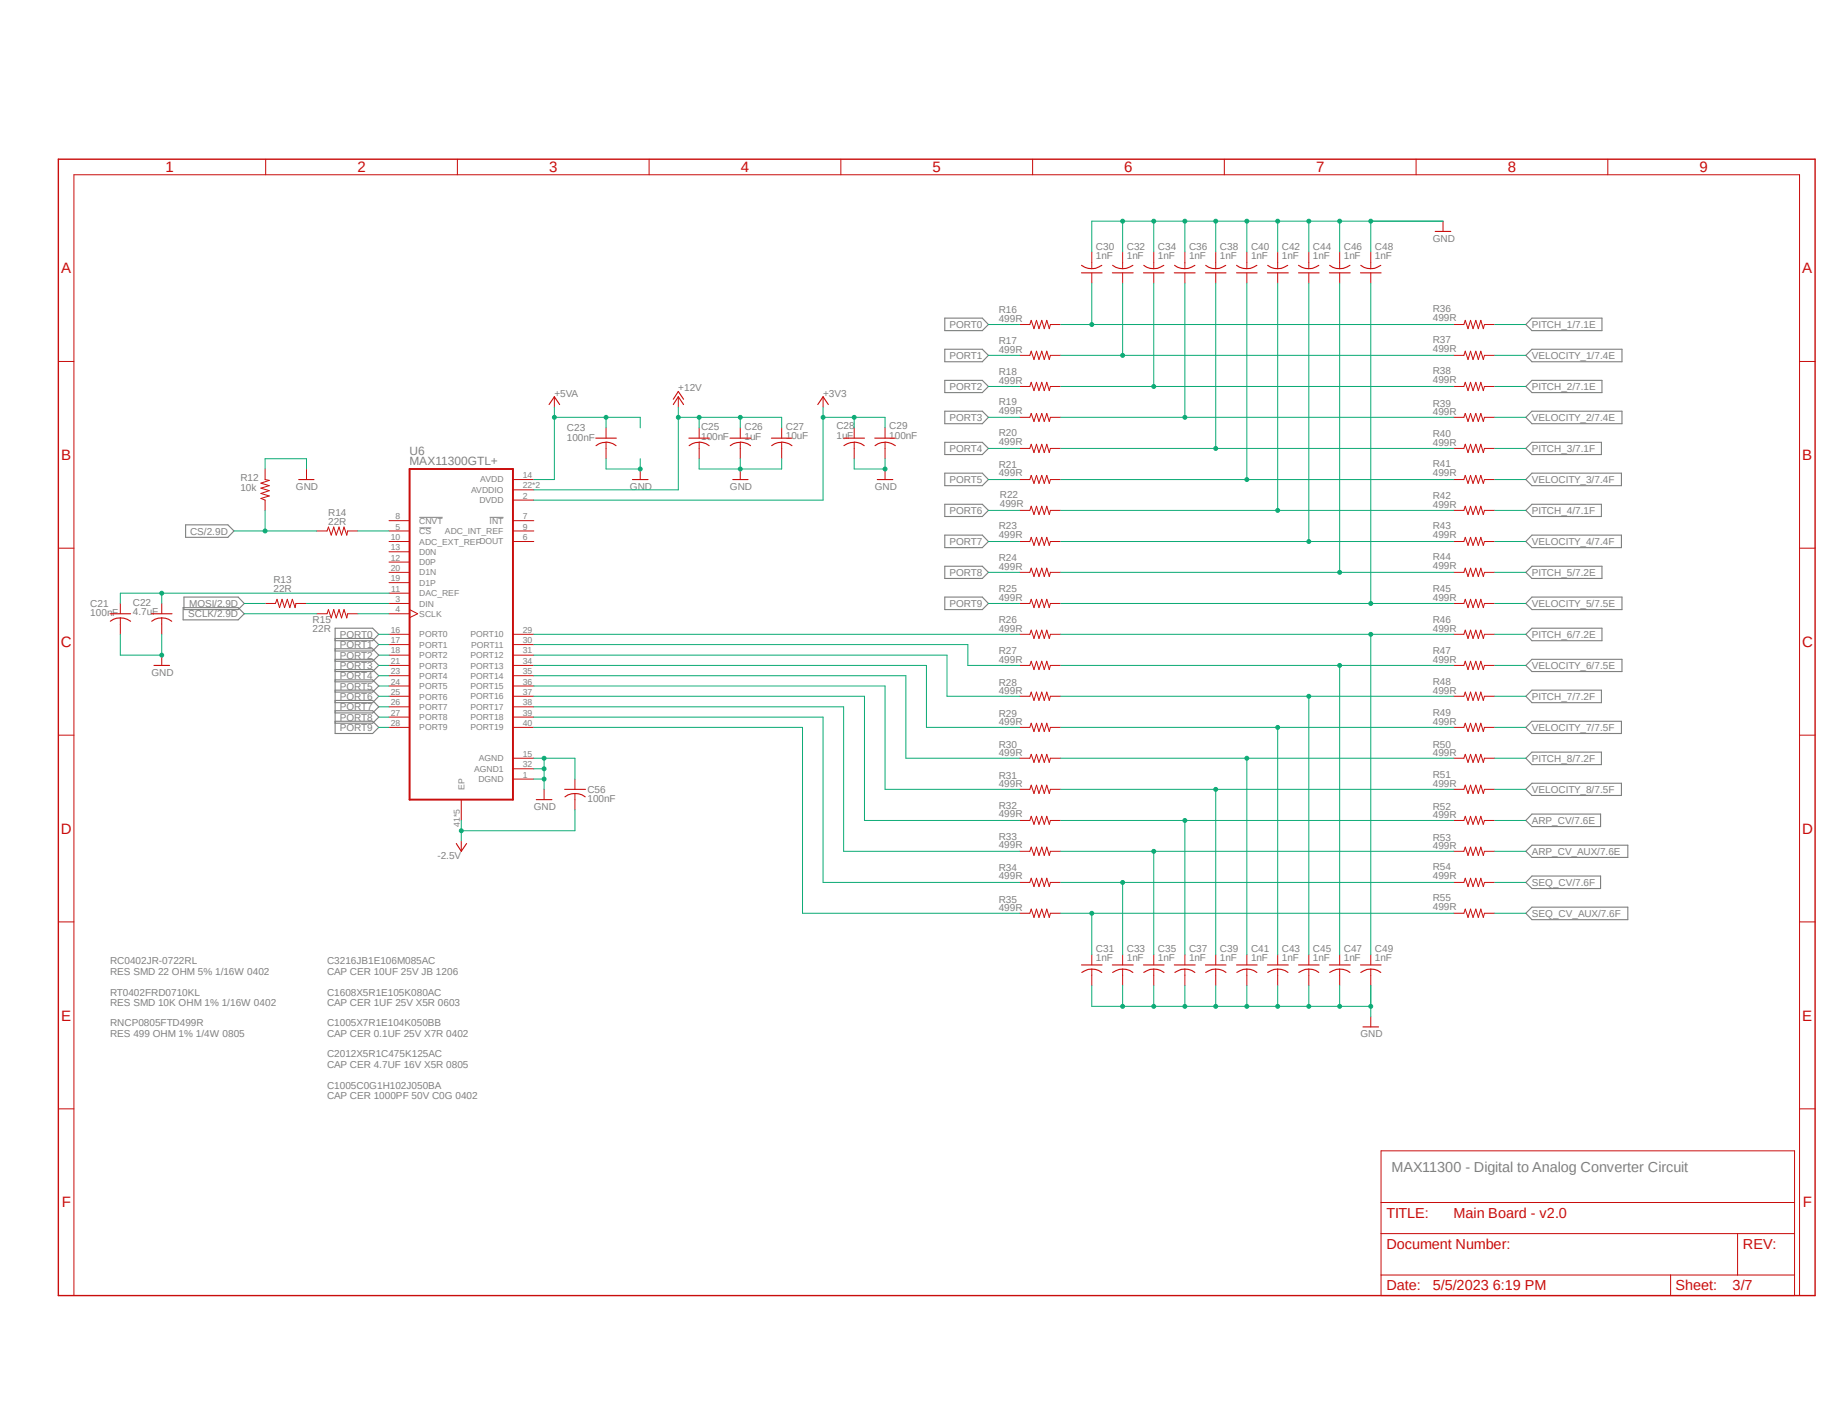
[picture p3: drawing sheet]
<svg xmlns="http://www.w3.org/2000/svg" width="279mm" height="216mm" viewBox="0 0 279 216" stroke-linecap="round" stroke-linejoin="round" font-family="sans-serif">
<path d="M8.6 24l268.2 173.8M276.8 24l-268.2 173.8" fill="none" stroke="#fff" stroke-width=".15"/>
<path d="M63.9 78.8h3.5M74.6 78.8h2.1M63.9 80.4h1.8" fill="none" stroke="#808080" stroke-width=".15"/>
<g fill="none" stroke="#808080" stroke-width=".17">
<path d="M143.9 48.5h5.7l1 .9-1 1h-5.7zM143.9 53.2h5.7l1 .9-1 1h-5.7zM143.9 58h5.7l1 .9-1 .9h-5.7zM232.5 54.1l.9-.9h13.7v1.9h-13.7zM232.5 58.9l.9-.9h10.7v1.8h-10.7zM233.4 48.5h10.7v1.9h-10.7l-.9-1zM28.3 80h6.4l.9 .9-.9 1h-6.4zM143.9 62.7h5.7l1 .9-1 1h-5.7zM143.9 67.4h5.7l1 .9-1 1h-5.7zM143.9 72.1h5.7l1 1-1 .9h-5.7zM143.9 76.8h5.7l1 1-1 .9h-5.7zM232.5 77.8l.9-1h10.6v1.9h-10.6z"/>
<path d="M232.5 68.3l.9-.9h10.6v1.9h-10.6zM232.5 63.6l.9-.9h13.7v1.9h-13.7zM233.4 72.1h13.6v1.9h-13.6l-.9-.9zM27.9 92.6h8.4l.9 .9-.9 .9h-8.4zM28 91h8.3l.9 .9-.9 1h-8.3zM51.1 97.6h5.7l.9-1-.9-.9h-5.7v16.1h5.7l.9-1-.9-.9h-5.7M51.1 97.3h5.7l.9 .9-.9 1h-5.7M51.1 98.8h5.7l.9 1-.9 1h-5.7M143.9 81.5h5.7l1 1-1 .9h-5.7zM143.9 86.3h5.7l1 .9-1 .9h-5.7zM143.9 91h5.7l1 .9-1 1h-5.7zM232.5 96.6l.9-.9h10.7v1.9h-10.7z"/>
<path d="M232.5 87.2l.9-.9h10.7v1.8h-10.7zM233.4 91h13.7v1.9h-13.7l-.9-1zM233.4 81.5h13.6v1.9h-13.6l-.9-.9zM51.1 108.3h5.7l.9 1-.9 .9h-5.7M51.1 106.7h5.7l.9 1-.9 .9h-5.7M51.1 105.2h5.7l.9 .9-.9 1h-5.7M51.1 103.6h5.7l.9 .9-.9 1h-5.7M51.1 102h5.7l.9 1-.9 .9h-5.7M51.1 100.5h5.7l.9 .9-.9 .9h-5.7M232.5 106.1l.9-.9h10.6v1.9h-10.6zM232.5 101.4l.9-.9h13.7v1.8h-13.7zM233.4 109.9h13.6v1.9h-13.6l-.9-1z"/>
<path d="M233.4 114.6h10.6v1.9h-10.6l-.9-1zM232.5 120.3l.9-1h13.6v1.9h-13.6zM232.5 139.1l.9-.9h14.6v1.9h-14.6zM232.5 129.7l.9-.9h14.6v1.8h-14.6zM233.4 124h10.4v1.9h-10.4l-.9-.9zM233.4 133.5h10.4v1.9h-10.4l-.9-.9z"/>
</g>
<path d="M8.9 24.3h267.6v173.1h-267.6z" fill="none" stroke="#c90d0c" stroke-width=".21"/>
<g fill="none" stroke="#c90d0c" stroke-width=".15">
<path d="M40.5 24.3v2.3M69.7 24.3v2.3M98.9 24.3v2.3M128.1 24.3v2.3M157.3 24.3v2.3M166.3 38.4v2.5M171 38.4v2.5M175.8 38.4v2.5M180.5 38.4v2.5M185.2 38.4v2.5M186.5 24.3v2.3M189.9 38.4v2.5"/>
<path d="M194.6 38.4v2.5M199.4 38.4v2.5M204.1 38.4v2.5M208.8 38.4v2.5M215.7 24.3v2.3M219.8 33.7v1.6M244.9 24.3v2.3M8.9 55.1h2.4M155.3 49.4h1.6l.2-.6 .4 1.3 .4-1.3 .4 1.3 .4-1.3 .4 1.3 .4-1.3 .4 1.3 .1-.7h1.6M155.3 54.1h1.6l.2-.6 .4 1.3 .4-1.3 .4 1.3 .4-1.3 .4 1.3 .4-1.3 .4 1.3 .1-.7h1.6M155.3 58.9h1.6l.2-.6 .4 1.2 .4-1.2 .4 1.2 .4-1.2 .4 1.2 .4-1.2 .4 1.2 .1-.6h1.6M166.3 41.6v1.5"/>
<path d="M171 41.6v1.5M175.8 41.6v1.5M180.5 41.6v1.5M185.2 41.6v1.5M189.9 41.6v1.5M194.6 41.6v1.5M199.4 41.6v1.5M204.1 41.6v1.5M208.8 41.6v1.5M221.4 49.4h1.6l.2-.6 .4 1.3 .4-1.3 .4 1.3 .4-1.3 .4 1.3 .4-1.3 .4 1.3 .1-.7h1.6M221.4 54.1h1.6l.2-.6 .4 1.3 .4-1.3 .4 1.3 .4-1.3 .4 1.3 .4-1.3 .4 1.3 .1-.7h1.6M221.4 58.9h1.6l.2-.6 .4 1.2 .4-1.2 .4 1.2 .4-1.2 .4 1.2 .4-1.2 .4 1.2 .1-.6h1.6"/>
<path d="M274.2 55.1h2.3M40.4 71.5v1.6l.6 .1-1.2 .4 1.2 .4-1.2 .4 1.2 .4-1.2 .4 1.2 .4-1.2 .3 .6 .3v1.6M46.7 71.5v1.6M59.3 79.3h3.1M78.1 73.1h3.2M78.1 79.3h3.2M78.1 74.6h3.2M78.1 76.2h3.2M84.5 60.5v1.5M92.3 65.2v1.6M92.3 67.4v2.5M97.5 71.5v1.6"/>
<path d="M103.3 60.5v1.5M106.5 65.2v1.6M106.5 67.4v2.5M112.8 65.2v1.6M112.8 67.4v2.5M112.8 71.5v1.6M119.1 65.2v1.6M119.1 67.4v2.5M125.4 60.5v1.5M130.1 65.2v1.6M130.1 67.4v2.5M134.8 65.2v1.6"/>
<path d="M134.8 67.4v2.5M134.8 71.5v1.6M155.3 63.6h1.6l.2-.6 .4 1.2 .4-1.2 .4 1.2 .4-1.2 .4 1.2 .4-1.2 .4 1.2 .1-.6h1.6M155.3 68.3h1.6l.2-.6 .4 1.3 .4-1.3 .4 1.3 .4-1.3 .4 1.3 .4-1.3 .4 1.3 .1-.7h1.6M155.3 73.1h1.6l.2-.7 .4 1.3 .4-1.3 .4 1.3 .4-1.3 .4 1.3 .4-1.3 .4 1.3 .1-.6h1.6M155.3 77.8h1.6l.2-.7 .4 1.3 .4-1.3 .4 1.3 .4-1.3 .4 1.3 .4-1.3 .4 1.3 .1-.6h1.6M221.4 63.6h1.6l.2-.6 .4 1.2 .4-1.2 .4 1.2 .4-1.2 .4 1.2 .4-1.2 .4 1.2 .1-.6h1.6M221.4 68.3h1.6l.2-.6 .4 1.3 .4-1.3 .4 1.3 .4-1.3 .4 1.3 .4-1.3 .4 1.3 .1-.7h1.6M221.4 73.1h1.6l.2-.7 .4 1.3 .4-1.3 .4 1.3 .4-1.3 .4 1.3 .4-1.3 .4 1.3 .1-.6h1.6M221.4 77.8h1.6l.2-.7 .4 1.3 .4-1.3 .4 1.3 .4-1.3 .4 1.3 .4-1.3 .4 1.3 .1-.6h1.6M8.9 83.5h2.4M18.3 91.9v1.6"/>
<path d="M18.3 94.1v2.5M24.6 91.9v1.6M24.6 94.1v2.5M24.6 99.8v1.6M40.4 91.9h1.6l.2-.6 .4 1.3 .4-1.3 .3 1.3 .5-1.3 .4 1.3 .3-1.3 .5 1.3 .1-.7h1.6M48.3 80.9h1.5l.2-.6 .5 1.2 .3-1.2 .4 1.2 .4-1.2 .4 1.2 .4-1.2 .4 1.2 .2-.6h1.5M48.3 93.5h1.5l.2-.6 .5 1.2 .3-1.2 .4 1.2 .4-1.2 .4 1.2 .4-1.2 .4 1.2 .2-.6h1.5M59.3 82.5h3.1M59.3 87.2h3.1M59.3 91.9h3.1M59.3 96.6h3.1M59.3 80.9h3.1"/>
<path d="M59.3 84.1h3.1M59.3 85.6h3.1M59.3 88.8h3.1M59.3 90.4h3.1M59.3 93.5h3.1M59.3 98.2h3.1M59.3 99.8h3.1M62.4 92.9l1.2 .6-1.2 .6M78.1 82.5h3.2M78.1 96.6h3.2M78.1 80.9h3.2M78.1 98.2h3.2"/>
<path d="M78.1 99.8h3.2M155.3 82.5h1.6l.2-.6 .4 1.2 .4-1.2 .4 1.2 .4-1.2 .4 1.2 .4-1.2 .4 1.2 .1-.6h1.6M155.3 87.2h1.6l.2-.6 .4 1.2 .4-1.2 .4 1.2 .4-1.2 .4 1.2 .4-1.2 .4 1.2 .1-.6h1.6M155.3 91.9h1.6l.2-.6 .4 1.3 .4-1.3 .4 1.3 .4-1.3 .4 1.3 .4-1.3 .4 1.3 .1-.7h1.6M155.3 96.6h1.6l.2-.6 .4 1.3 .4-1.3 .4 1.3 .4-1.3 .4 1.3 .4-1.3 .4 1.3 .1-.7h1.6M221.4 82.5h1.6l.2-.6 .4 1.2 .4-1.2 .4 1.2 .4-1.2 .4 1.2 .4-1.2 .4 1.2 .1-.6h1.6M221.4 87.2h1.6l.2-.6 .4 1.2 .4-1.2 .4 1.2 .4-1.2 .4 1.2 .4-1.2 .4 1.2 .1-.6h1.6M221.4 91.9h1.6l.2-.6 .4 1.3 .4-1.3 .4 1.3 .4-1.3 .4 1.3 .4-1.3 .4 1.3 .1-.7h1.6M221.4 96.6h1.6l.2-.6 .4 1.3 .4-1.3 .4 1.3 .4-1.3 .4 1.3 .4-1.3 .4 1.3 .1-.7h1.6M274.2 83.5h2.3M8.9 112h2.4M59.3 101.4h3.1"/>
<path d="M59.3 106.1h3.1M59.3 110.8h3.1M59.3 103h3.1M59.3 104.5h3.1M59.3 107.7h3.1M59.3 109.3h3.1M78.1 101.4h3.2M78.1 106.1h3.2M78.1 110.8h3.2M78.1 115.5h3.2M78.1 103h3.2M78.1 104.5h3.2"/>
<path d="M78.1 107.7h3.2M78.1 109.3h3.2M78.1 117.1h3.2M78.1 118.7h3.2M87.6 118.7v1.6M155.3 101.4h1.6l.2-.6 .4 1.2 .4-1.2 .4 1.2 .4-1.2 .4 1.2 .4-1.2 .4 1.2 .1-.6h1.6M155.3 106.1h1.6l.2-.6 .4 1.2 .4-1.2 .4 1.2 .4-1.2 .4 1.2 .4-1.2 .4 1.2 .1-.6h1.6M155.3 110.8h1.6l.2-.6 .4 1.3 .4-1.3 .4 1.3 .4-1.3 .4 1.3 .4-1.3 .4 1.3 .1-.7h1.6M155.3 115.5h1.6l.2-.6 .4 1.3 .4-1.3 .4 1.3 .4-1.3 .4 1.3 .4-1.3 .4 1.3 .1-.7h1.6M221.4 101.4h1.6l.2-.6 .4 1.2 .4-1.2 .4 1.2 .4-1.2 .4 1.2 .4-1.2 .4 1.2 .1-.6h1.6M221.4 106.1h1.6l.2-.6 .4 1.2 .4-1.2 .4 1.2 .4-1.2 .4 1.2 .4-1.2 .4 1.2 .1-.6h1.6M221.4 110.8h1.6l.2-.6 .4 1.3 .4-1.3 .4 1.3 .4-1.3 .4 1.3 .4-1.3 .4 1.3 .1-.7h1.6"/>
<path d="M221.4 115.5h1.6l.2-.6 .4 1.3 .4-1.3 .4 1.3 .4-1.3 .4 1.3 .4-1.3 .4 1.3 .1-.7h1.6M274.2 112h2.3M70.3 121.8v3.2M70.3 128.1v1.6M82.9 120.3v1.5M87.6 120.9v2.5M155.3 120.3h1.6l.2-.7 .4 1.3 .4-1.3 .4 1.3 .4-1.3 .4 1.3 .4-1.3 .4 1.3 .1-.6h1.6M155.3 125h1.6l.2-.6 .4 1.2 .4-1.2 .4 1.2 .4-1.2 .4 1.2 .4-1.2 .4 1.2 .1-.6h1.6M155.3 129.7h1.6l.2-.6 .4 1.2 .4-1.2 .4 1.2 .4-1.2 .4 1.2 .4-1.2 .4 1.2 .1-.6h1.6M155.3 134.5h1.6l.2-.7 .4 1.3 .4-1.3 .4 1.3 .4-1.3 .4 1.3 .4-1.3 .4 1.3 .1-.6h1.6M155.3 139.1h1.6l.2-.6 .4 1.3 .4-1.3 .4 1.3 .4-1.3 .4 1.3 .4-1.3 .4 1.3 .1-.7h1.6M221.4 120.3h1.6l.2-.7 .4 1.3 .4-1.3 .4 1.3 .4-1.3 .4 1.3 .4-1.3 .4 1.3 .1-.6h1.6"/>
<path d="M221.4 125h1.6l.2-.6 .4 1.2 .4-1.2 .4 1.2 .4-1.2 .4 1.2 .4-1.2 .4 1.2 .1-.6h1.6M221.4 129.7h1.6l.2-.6 .4 1.2 .4-1.2 .4 1.2 .4-1.2 .4 1.2 .4-1.2 .4 1.2 .1-.6h1.6M221.4 134.5h1.6l.2-.7 .4 1.3 .4-1.3 .4 1.3 .4-1.3 .4 1.3 .4-1.3 .4 1.3 .1-.6h1.6M221.4 139.1h1.6l.2-.6 .4 1.3 .4-1.3 .4 1.3 .4-1.3 .4 1.3 .4-1.3 .4 1.3 .1-.7h1.6M8.9 140.5h2.4M166.3 145.5v1.5M166.3 147.7v2.5M171 145.5v1.5M171 147.7v2.5M175.8 145.5v1.5M175.8 147.7v2.5M180.5 145.5v1.5"/>
<path d="M180.5 147.7v2.5M185.2 145.5v1.5M185.2 147.7v2.5M189.9 145.5v1.5M189.9 147.7v2.5M194.6 145.5v1.5M194.6 147.7v2.5M199.4 145.5v1.5M199.4 147.7v2.5M204.1 145.5v1.5M204.1 147.7v2.5M208.8 145.5v1.5"/>
<path d="M208.8 147.7v2.5M208.8 154.9v1.6M274.2 140.5h2.3M8.9 169h2.4M210.4 175.3h63v22.1h-63zM274.2 169h2.3M11.3 197.4v-170.8h262.9v170.8M210.4 188h63M210.4 194.3h63M210.4 183.2h63M254.5 194.3v3.1M264.7 188v6.3"/>
</g>
<g fill="none" stroke="#c90d0c" stroke-width=".17">
<path d="M218.7 35.3h2.3M164.8 40.4a2.6 2.6 0 0 0 3.1 0M164.8 41.6h3.1M169.5 41.6h3.1M169.5 40.4a2.6 2.6 0 0 0 3.1 0M174.2 41.6h3.1M174.2 40.4a2.54 2.54 0 0 0 3.1 0M178.9 41.6h3.2M178.9 40.4a2.6 2.6 0 0 0 3.1 0M183.6 41.6h3.2M183.7 40.4a2.54 2.54 0 0 0 3 0M188.4 40.4a2.6 2.6 0 0 0 3.1 0"/>
<path d="M188.4 41.6h3.1M193.1 41.6h3.2M193.1 40.4a2.54 2.54 0 0 0 3.1 0M197.8 40.4a2.6 2.6 0 0 0 3.1 0M197.8 41.6h3.2M202.5 41.6h3.2M202.6 40.4a2.6 2.6 0 0 0 3.1 0M207.3 41.6h3.1M207.3 40.4a2.54 2.54 0 0 0 3.1 0M45.5 73.1h2.3M83.7 61.6l.8-1.1 .8 1.1M90.8 66.8h3.1"/>
<path d="M92.3 67.4l1.1 .2 .5 .3M92.3 67.4l-1 .2-.5 .3M96.4 73.1h2.3M102.6 61.6l.7-1.1 .8 1.1M102.6 60.8l.7-1.2 .8 1.2M104.9 66.8h3.2M106.5 67.4l1.1 .2 .4 .3M106.5 67.4l-1 .2-.5 .3M111.2 66.8h3.2M111.6 73.1h2.4M112.8 67.4l1.1 .2 .4 .3M112.8 67.4l-1.1 .2-.4 .3"/>
<path d="M117.5 66.8h3.1M119.1 67.4l1.1 .2 .4 .3M119.1 67.4l-1.1 .2-.4 .3M124.6 61.6l.8-1.1 .8 1.1M128.5 66.8h3.2M130.1 67.4l1.1 .2 .5 .3M130.1 67.4h-.5l-1 .5M133.3 66.8h3.1M133.6 73.1h2.4M134.8 67.4l1.1 .2 .5 .3M134.8 67.4h-.5l-1 .5M16.8 93.5h3.1"/>
<path d="M16.8 94.7a2.6 2.6 0 0 1 3.1 0M23.1 93.5h3.1M23.1 94.7a2.54 2.54 0 0 1 3.1 0M23.5 101.4h2.3M69.5 128.5l.8 1.2 .8-1.2M81.7 121.8h2.4M86 120.3h3.2M86.1 121.4a2.6 2.6 0 0 1 3.1 0M164.8 147h3.1M164.8 148.2a2.54 2.54 0 0 1 3.1 0M169.5 147h3.1M169.5 148.2a2.6 2.6 0 0 1 3.1 0"/>
<path d="M174.2 147h3.1M174.2 148.2a2.6 2.6 0 0 1 3.1 0M178.9 147h3.2M179 148.2a2.54 2.54 0 0 1 3 0M183.6 147h3.2M183.7 148.2a2.6 2.6 0 0 1 3.1 0M188.4 147h3.1M188.4 148.2a2.54 2.54 0 0 1 3.1 0M193.1 147h3.2M193.1 148.2a2.6 2.6 0 0 1 3.1 0M197.8 147h3.2M197.9 148.2a2.54 2.54 0 0 1 3 0"/>
<path d="M202.5 147h3.2M202.6 148.2a2.6 2.6 0 0 1 3.1 0M207.3 147h3.1M207.3 148.2a2.54 2.54 0 0 1 3.1 0M207.6 156.5h2.4"/>
</g>
<path d="M62.4 71.5h15.7v50.3h-15.7z" fill="none" stroke="#c90d0c" stroke-width=".3"/>
<path d="M125.4 62v14.2h-44.1M125.4 63.6h4.7" fill="none" stroke="#0dab76" stroke-width=".15"/>
<circle cx="125.4" cy="63.6" r=".3" fill="#0dab76"/>
<g fill="none" stroke="#0dab76" stroke-width=".15">
<path d="M134.8 63.6h-4.7v1.6"/>
<circle cx="125.4" cy="63.6" r=".3"/>
</g>
<circle cx="130.1" cy="63.6" r=".3" fill="#0dab76"/>
<g fill="none" stroke="#0dab76" stroke-width=".15">
<path d="M103.3 62v12.6h-22M103.3 63.6h3.2M134.8 63.6v1.6"/>
<circle cx="130.1" cy="63.6" r=".3"/>
</g>
<circle cx="103.3" cy="63.6" r=".3" fill="#0dab76"/>
<g fill="none" stroke="#0dab76" stroke-width=".15">
<path d="M106.5 63.6h12.6v1.6M112.8 63.6v1.6"/>
<circle cx="103.3" cy="63.6" r=".3"/>
</g>
<circle cx="112.8" cy="63.6" r=".3" fill="#0dab76"/>
<g fill="none" stroke="#0dab76" stroke-width=".15">
<path d="M106.5 63.6v1.6"/>
<circle cx="112.8" cy="63.6" r=".3"/>
</g>
<circle cx="106.5" cy="63.6" r=".3" fill="#0dab76"/>
<g fill="none" stroke="#0dab76" stroke-width=".15">
<path d="M150.6 49.4h4.7M150.6 54.1h4.7M150.6 58.9h4.7M175.8 43.1v15.8h-14.2M150.6 77.8h4.7M150.6 73.1h4.7M150.6 68.3h4.7M150.6 63.6h4.7M57.7 96.6h1.6M57.7 98.2h1.6M57.7 99.8h1.6M81.3 96.6h74"/>
<path d="M81.3 98.2h66.1v3.2h7.9M81.3 99.8h63v6.3h11M150.6 91.9h4.7M150.6 87.2h4.7M150.6 82.5h4.7M57.7 110.8h1.6M57.7 109.3h1.6M57.7 107.7h1.6M57.7 106.1h1.6M57.7 104.5h1.6M57.7 103h1.6M57.7 101.4h1.6"/>
<path d="M81.3 110.8h41v28.3h33M81.3 101.4h59.8v9.4h14.2M81.3 109.3h44.1v25.2h29.9M81.3 107.7h47.2v22h26.8M81.3 106.1h50.4v18.9h23.6M81.3 104.5h53.5v15.8h20.5M81.3 103h56.7v12.5h17.3"/>
<circle cx="106.5" cy="63.6" r=".3"/>
</g>
<circle cx="175.8" cy="58.9" r=".3" fill="#0dab76"/>
<g fill="none" stroke="#0dab76" stroke-width=".15">
<path d="M166.3 43.1v6.3h-4.7M175.8 58.9h45.6"/>
<circle cx="175.8" cy="58.9" r=".3"/>
</g>
<circle cx="166.3" cy="49.4" r=".3" fill="#0dab76"/>
<g fill="none" stroke="#0dab76" stroke-width=".15">
<path d="M166.3 49.4h55.1M171 43.1v11h-9.4"/>
<circle cx="166.3" cy="49.4" r=".3"/>
</g>
<circle cx="171" cy="54.1" r=".3" fill="#0dab76"/>
<g fill="none" stroke="#0dab76" stroke-width=".15">
<path d="M171 54.1h50.4M180.5 43.1v20.5h-18.9"/>
<circle cx="171" cy="54.1" r=".3"/>
</g>
<circle cx="180.5" cy="63.6" r=".3" fill="#0dab76"/>
<g fill="none" stroke="#0dab76" stroke-width=".15">
<path d="M185.2 43.1v25.2h-23.6M180.5 63.6h40.9"/>
<circle cx="180.5" cy="63.6" r=".3"/>
</g>
<circle cx="185.2" cy="68.3" r=".3" fill="#0dab76"/>
<g fill="none" stroke="#0dab76" stroke-width=".15">
<path d="M189.9 43.1v30h-28.3M185.2 68.3h36.2"/>
<circle cx="185.2" cy="68.3" r=".3"/>
</g>
<circle cx="189.9" cy="73.1" r=".3" fill="#0dab76"/>
<g fill="none" stroke="#0dab76" stroke-width=".15">
<path d="M194.6 43.1v34.7h-33M189.9 73.1h31.5"/>
<circle cx="189.9" cy="73.1" r=".3"/>
</g>
<circle cx="194.6" cy="77.8" r=".3" fill="#0dab76"/>
<g fill="none" stroke="#0dab76" stroke-width=".15">
<path d="M199.4 43.1v39.4h-37.8M194.6 77.8h26.8"/>
<circle cx="194.6" cy="77.8" r=".3"/>
</g>
<circle cx="199.4" cy="82.5" r=".3" fill="#0dab76"/>
<g fill="none" stroke="#0dab76" stroke-width=".15">
<path d="M204.1 43.1v44.1h-42.5M199.4 82.5h22"/>
<circle cx="199.4" cy="82.5" r=".3"/>
</g>
<circle cx="204.1" cy="87.2" r=".3" fill="#0dab76"/>
<g fill="none" stroke="#0dab76" stroke-width=".15">
<path d="M208.8 43.1v48.8M161.6 91.9h59.8M204.1 87.2h17.3"/>
<circle cx="204.1" cy="87.2" r=".3"/>
</g>
<circle cx="208.8" cy="91.9" r=".3" fill="#0dab76"/>
<g fill="none" stroke="#0dab76" stroke-width=".15">
<path d="M161.6 96.6h47.2v48.9"/>
<circle cx="208.8" cy="91.9" r=".3"/>
</g>
<circle cx="208.8" cy="96.6" r=".3" fill="#0dab76"/>
<g fill="none" stroke="#0dab76" stroke-width=".15">
<path d="M208.8 96.6h12.6M161.6 101.4h42.5v44.1"/>
<circle cx="208.8" cy="96.6" r=".3"/>
</g>
<circle cx="204.1" cy="101.4" r=".3" fill="#0dab76"/>
<g fill="none" stroke="#0dab76" stroke-width=".15">
<path d="M161.6 106.1h37.8v39.4M204.1 101.4h17.3"/>
<circle cx="204.1" cy="101.4" r=".3"/>
</g>
<circle cx="199.4" cy="106.1" r=".3" fill="#0dab76"/>
<g fill="none" stroke="#0dab76" stroke-width=".15">
<path d="M161.6 110.8h33v34.7M199.4 106.1h22"/>
<circle cx="199.4" cy="106.1" r=".3"/>
</g>
<circle cx="194.6" cy="110.8" r=".3" fill="#0dab76"/>
<g fill="none" stroke="#0dab76" stroke-width=".15">
<path d="M161.6 115.5h28.3v30M194.6 110.8h26.8"/>
<circle cx="194.6" cy="110.8" r=".3"/>
</g>
<circle cx="189.9" cy="115.5" r=".3" fill="#0dab76"/>
<g fill="none" stroke="#0dab76" stroke-width=".15">
<path d="M189.9 115.5h31.5M161.6 120.3h23.6v25.2"/>
<circle cx="189.9" cy="115.5" r=".3"/>
</g>
<circle cx="185.2" cy="120.3" r=".3" fill="#0dab76"/>
<g fill="none" stroke="#0dab76" stroke-width=".15">
<path d="M161.6 125h18.9v20.5M185.2 120.3h36.2"/>
<circle cx="185.2" cy="120.3" r=".3"/>
</g>
<circle cx="180.5" cy="125" r=".3" fill="#0dab76"/>
<g fill="none" stroke="#0dab76" stroke-width=".15">
<path d="M161.6 129.7h14.2v15.8M180.5 125h40.9"/>
<circle cx="180.5" cy="125" r=".3"/>
</g>
<circle cx="175.8" cy="129.7" r=".3" fill="#0dab76"/>
<g fill="none" stroke="#0dab76" stroke-width=".15">
<path d="M161.6 139.1h4.7v6.4M175.8 129.7h45.6"/>
<circle cx="175.8" cy="129.7" r=".3"/>
</g>
<circle cx="166.3" cy="139.1" r=".3" fill="#0dab76"/>
<g fill="none" stroke="#0dab76" stroke-width=".15">
<path d="M24.6 90.4v1.5M46.7 91.9h12.6M54.5 80.9h4.8M54.5 93.5h4.8M59.3 90.4h-41v1.5M166.3 139.1h55.1"/>
<circle cx="166.3" cy="139.1" r=".3"/>
</g>
<circle cx="24.6" cy="90.4" r=".3" fill="#0dab76"/>
<g fill="none" stroke="#0dab76" stroke-width=".15">
<path d="M40.4 77.8v3.1M35.6 80.9h12.7M37.2 91.9h3.2M37.2 93.5h11.1"/>
<circle cx="24.6" cy="90.4" r=".3"/>
</g>
<circle cx="40.4" cy="80.9" r=".3" fill="#0dab76"/>
<g fill="none" stroke="#0dab76" stroke-width=".15">
<path d="M81.3 115.5h1.6v4.8M81.3 118.7h1.6M81.3 117.1h1.6"/>
<circle cx="40.4" cy="80.9" r=".3"/>
</g>
<circle cx="82.9" cy="117.1" r=".3" fill="#0dab76"/>
<circle cx="82.9" cy="117.1" r=".3" fill="none" stroke="#0dab76" stroke-width=".15"/>
<circle cx="82.9" cy="118.7" r=".3" fill="#0dab76"/>
<g fill="none" stroke="#0dab76" stroke-width=".15">
<path d="M82.9 115.5h4.7v3.2"/>
<circle cx="82.9" cy="118.7" r=".3"/>
</g>
<circle cx="82.9" cy="115.5" r=".3" fill="#0dab76"/>
<g fill="none" stroke="#0dab76" stroke-width=".15">
<path d="M130.1 69.9v1.6h4.7v-1.6"/>
<circle cx="82.9" cy="115.5" r=".3"/>
</g>
<circle cx="134.8" cy="71.5" r=".3" fill="#0dab76"/>
<g fill="none" stroke="#0dab76" stroke-width=".15">
<path d="M40.4 71.5v-1.6h6.3v1.6M18.3 96.6v3.2h6.3v-3.2"/>
<circle cx="134.8" cy="71.5" r=".3"/>
</g>
<circle cx="24.6" cy="99.8" r=".3" fill="#0dab76"/>
<g fill="none" stroke="#0dab76" stroke-width=".15">
<path d="M92.3 69.9v1.6h5.2v-1.6"/>
<circle cx="24.6" cy="99.8" r=".3"/>
</g>
<circle cx="97.5" cy="71.5" r=".3" fill="#0dab76"/>
<g fill="none" stroke="#0dab76" stroke-width=".15">
<path d="M106.5 69.9v1.6h12.6M112.8 69.9v1.6"/>
<circle cx="97.5" cy="71.5" r=".3"/>
</g>
<circle cx="112.8" cy="71.5" r=".3" fill="#0dab76"/>
<g fill="none" stroke="#0dab76" stroke-width=".15">
<path d="M119.1 69.9v1.6M166.3 150.2v3.1h42.5M175.8 150.2v3.1M189.9 150.2v3.1M204.1 150.2v3.1M208.8 150.2v4.7"/>
<circle cx="112.8" cy="71.5" r=".3"/>
</g>
<circle cx="204.1" cy="153.3" r=".3" fill="#0dab76"/>
<g fill="none" stroke="#0dab76" stroke-width=".15">
<path d="M171 150.2v3.1"/>
<circle cx="204.1" cy="153.3" r=".3"/>
</g>
<circle cx="171" cy="153.3" r=".3" fill="#0dab76"/>
<circle cx="171" cy="153.3" r=".3" fill="none" stroke="#0dab76" stroke-width=".15"/>
<circle cx="175.8" cy="153.3" r=".3" fill="#0dab76"/>
<g fill="none" stroke="#0dab76" stroke-width=".15">
<path d="M180.5 150.2v3.1"/>
<circle cx="175.8" cy="153.3" r=".3"/>
</g>
<circle cx="180.5" cy="153.3" r=".3" fill="#0dab76"/>
<g fill="none" stroke="#0dab76" stroke-width=".15">
<path d="M185.2 150.2v3.1"/>
<circle cx="180.5" cy="153.3" r=".3"/>
</g>
<circle cx="185.2" cy="153.3" r=".3" fill="#0dab76"/>
<circle cx="185.2" cy="153.3" r=".3" fill="none" stroke="#0dab76" stroke-width=".15"/>
<circle cx="189.9" cy="153.3" r=".3" fill="#0dab76"/>
<g fill="none" stroke="#0dab76" stroke-width=".15">
<path d="M194.6 150.2v3.1"/>
<circle cx="189.9" cy="153.3" r=".3"/>
</g>
<circle cx="194.6" cy="153.3" r=".3" fill="#0dab76"/>
<g fill="none" stroke="#0dab76" stroke-width=".15">
<path d="M199.4 150.2v3.1"/>
<circle cx="194.6" cy="153.3" r=".3"/>
</g>
<circle cx="199.4" cy="153.3" r=".3" fill="#0dab76"/>
<circle cx="199.4" cy="153.3" r=".3" fill="none" stroke="#0dab76" stroke-width=".15"/>
<circle cx="208.8" cy="153.3" r=".3" fill="#0dab76"/>
<g fill="none" stroke="#0dab76" stroke-width=".15">
<path d="M171 33.7v4.7M175.8 33.7v4.7M189.9 33.7v4.7M204.1 33.7v4.7M208.8 33.7v4.7M219.8 33.7h-53.5v4.7"/>
<circle cx="208.8" cy="153.3" r=".3"/>
</g>
<circle cx="171" cy="33.7" r=".3" fill="#0dab76"/>
<circle cx="171" cy="33.7" r=".3" fill="none" stroke="#0dab76" stroke-width=".15"/>
<circle cx="175.8" cy="33.7" r=".3" fill="#0dab76"/>
<g fill="none" stroke="#0dab76" stroke-width=".15">
<path d="M180.5 33.7v4.7"/>
<circle cx="175.8" cy="33.7" r=".3"/>
</g>
<circle cx="180.5" cy="33.7" r=".3" fill="#0dab76"/>
<g fill="none" stroke="#0dab76" stroke-width=".15">
<path d="M185.2 33.7v4.7"/>
<circle cx="180.5" cy="33.7" r=".3"/>
</g>
<circle cx="185.2" cy="33.7" r=".3" fill="#0dab76"/>
<circle cx="185.2" cy="33.7" r=".3" fill="none" stroke="#0dab76" stroke-width=".15"/>
<circle cx="189.9" cy="33.7" r=".3" fill="#0dab76"/>
<g fill="none" stroke="#0dab76" stroke-width=".15">
<path d="M199.4 33.7v4.7"/>
<circle cx="189.9" cy="33.7" r=".3"/>
</g>
<circle cx="199.4" cy="33.7" r=".3" fill="#0dab76"/>
<g fill="none" stroke="#0dab76" stroke-width=".15">
<path d="M194.6 33.7v4.7"/>
<circle cx="199.4" cy="33.7" r=".3"/>
</g>
<circle cx="194.6" cy="33.7" r=".3" fill="#0dab76"/>
<circle cx="194.6" cy="33.7" r=".3" fill="none" stroke="#0dab76" stroke-width=".15"/>
<circle cx="204.1" cy="33.7" r=".3" fill="#0dab76"/>
<circle cx="204.1" cy="33.7" r=".3" fill="none" stroke="#0dab76" stroke-width=".15"/>
<circle cx="208.8" cy="33.7" r=".3" fill="#0dab76"/>
<g fill="none" stroke="#0dab76" stroke-width=".15">
<path d="M161.6 134.5h59.8M171 134.5v11"/>
<circle cx="208.8" cy="33.7" r=".3"/>
</g>
<circle cx="171" cy="134.5" r=".3" fill="#0dab76"/>
<g fill="none" stroke="#0dab76" stroke-width=".15">
<path d="M84.5 62v11.1h-3.2M84.5 63.6h7.8"/>
<circle cx="171" cy="134.5" r=".3"/>
</g>
<circle cx="84.5" cy="63.6" r=".3" fill="#0dab76"/>
<g fill="none" stroke="#0dab76" stroke-width=".15">
<path d="M92.3 65.2v-1.6h5.2v1.6"/>
<circle cx="84.5" cy="63.6" r=".3"/>
</g>
<circle cx="92.3" cy="63.6" r=".3" fill="#0dab76"/>
<g fill="none" stroke="#0dab76" stroke-width=".15">
<path d="M227.7 49.4h4.8M70.3 125v3.1M87.6 123.4v3.2h-17.3M227.7 120.3h4.8M227.7 125h4.8M227.7 134.5h4.8M227.7 139.1h4.8M227.7 129.7h4.8"/>
<circle cx="92.3" cy="63.6" r=".3"/>
</g>
<circle cx="70.3" cy="126.6" r=".3" fill="#0dab76"/>
<g fill="none" stroke="#0dab76" stroke-width=".15">
<path d="M227.7 54.1h4.8M227.7 58.9h4.8M227.7 63.6h4.8M227.7 68.3h4.8M227.7 73.1h4.8M227.7 77.8h4.8M227.7 82.5h4.8M227.7 87.2h4.8M227.7 91.9h4.8M227.7 96.6h4.8M227.7 101.4h4.8M227.7 106.1h4.8"/>
<path d="M227.7 110.8h4.8M227.7 115.5h4.8"/>
<circle cx="70.3" cy="126.6" r=".3"/>
</g>
<g font-size="2.3" fill="#c90d0c">
<text x="25.2" y="26.2">1</text>
<text x="54.4" y="26.2">2</text>
<text x="83.7" y="26.2">3</text>
<text x="112.9" y="26.2">4</text>
<text x="142.1" y="26.2">5</text>
<text x="171.3" y="26.2">6</text>
<text x="200.5" y="26.2">7</text>
<text x="229.7" y="26.2">8</text>
<text x="258.9" y="26.2">9</text>
<text x="9.3" y="41.7">A</text>
<text x="274.6" y="41.7">A</text>
<text x="9.3" y="70.1">B</text>
<text x="274.6" y="70.1">B</text>
<text x="9.3" y="98.6">C</text>
<text x="274.5" y="98.6">C</text>
<text x="9.3" y="127">D</text>
<text x="274.5" y="127">D</text>
<text x="9.3" y="155.5">E</text>
<text x="274.6" y="155.5">E</text>
<text x="9.4" y="184">F</text>
<text x="274.7" y="184">F</text>
</g>
<text font-size="2.2" fill="#808080" x="212" y="178.5">MAX11300 - Digital to Analog Converter Circuit</text>
<g font-size="2.2" fill="#c90d0c">
<text x="211.2" y="185.6">TITLE:</text>
<text x="221.4" y="185.6">Main Board - v2.0</text>
<text x="211.2" y="190.3">Document Number:</text>
<text x="265.5" y="190.3">REV:</text>
<text x="211.2" y="196.6">Date:</text>
<text x="218.3" y="196.6">5/5/2023 6:19 PM</text>
<text x="255.3" y="196.6">Sheet:</text>
<text x="264" y="196.6">3/7</text>
</g>
<g font-size="1.8" fill="#808080">
<text x="62.4" y="70.8">MAX11300GTL+</text>
<text x="62.4" y="69.3">U6</text>
</g>
<g font-size="1.5" fill="#808080">
<text x="167" y="39.5">1nF</text>
<text x="167" y="38">C30</text>
<text x="171.7" y="39.5">1nF</text>
<text x="171.7" y="38">C32</text>
<text x="176.4" y="39.5">1nF</text>
<text x="176.4" y="38">C34</text>
<text x="181.1" y="39.5">1nF</text>
<text x="181.1" y="38">C36</text>
<text x="185.8" y="39.5">1nF</text>
<text x="185.8" y="38">C38</text>
<text x="190.6" y="39.5">1nF</text>
<text x="190.6" y="38">C40</text>
<text x="195.3" y="39.5">1nF</text>
<text x="195.3" y="38">C42</text>
<text x="200" y="39.5">1nF</text>
<text x="200" y="38">C44</text>
<text x="204.7" y="39.5">1nF</text>
<text x="204.7" y="38">C46</text>
<text x="209.5" y="38">C48</text>
<text x="209.5" y="39.5">1nF</text>
<text x="218.3" y="36.8">GND</text>
<text x="152.1" y="47.7">R16</text>
<text x="218.3" y="47.6">R36</text>
<text x="144.7" y="50">PORT0</text>
<text x="152.1" y="49.1">499R</text>
<text x="152.1" y="53.8">499R</text>
<text x="152.1" y="52.5">R17</text>
<text x="218.3" y="49">499R</text>
<text x="218.3" y="53.7">499R</text>
<text x="218.3" y="52.3">R37</text>
<text x="233.4" y="50">PITCH_1/7.1E</text>
<text x="103.3" y="59.6">+12V</text>
<text x="144.7" y="54.7">PORT1</text>
<text x="144.7" y="59.4">PORT2</text>
<text x="152.1" y="58.5">499R</text>
<text x="152.1" y="57.1">R18</text>
<text x="218.3" y="58.4">499R</text>
<text x="218.3" y="57">R38</text>
<text x="233.4" y="54.7">VELOCITY_1/7.4E</text>
<text x="233.4" y="59.4">PITCH_2/7.1E</text>
<text x="84.5" y="60.5">+5VA</text>
<text x="86.4" y="65.7">C23</text>
<text x="106.8" y="65.6">C25</text>
<text x="113.4" y="65.6">C26</text>
<text x="119.7" y="65.6">C27</text>
<text x="125.4" y="60.5">+3V3</text>
<text x="127.4" y="65.4">C28</text>
<text x="135.5" y="65.4">C29</text>
<text x="144.7" y="64.1">PORT3</text>
<text x="152.1" y="63.1">499R</text>
<text x="152.1" y="61.7">R19</text>
<text x="218.3" y="63.3">499R</text>
<text x="218.3" y="62.1">R39</text>
<text x="233.4" y="64.1">VELOCITY_2/7.4E</text>
<text x="86.4" y="67.1">100nF</text>
<text x="106.8" y="67">100nF</text>
<text x="113.4" y="67">1uF</text>
<text x="119.7" y="66.8">10uF</text>
<text x="127.4" y="66.8">1uF</text>
<text x="135.5" y="66.8">100nF</text>
<text x="144.7" y="68.9">PORT4</text>
<text x="152.1" y="67.9">499R</text>
<text x="152.1" y="66.5">R20</text>
<text x="152.1" y="71.3">R21</text>
<text x="218.3" y="68">499R</text>
<text x="218.3" y="66.6">R40</text>
<text x="218.3" y="71.2">R41</text>
<text x="233.4" y="68.9">PITCH_3/7.1F</text>
<text x="36.6" y="74.8">10k</text>
<text x="36.6" y="73.2">R12</text>
<text x="45.1" y="74.6">GND</text>
<text x="96" y="74.6">GND</text>
<text x="111.2" y="74.6">GND</text>
<text x="133.3" y="74.6">GND</text>
<text x="144.7" y="73.6">PORT5</text>
<text x="152.1" y="72.6">499R</text>
<text x="152.3" y="77.3">499R</text>
<text x="152.3" y="75.9">R22</text>
<text x="218.3" y="72.6">499R</text>
<text x="218.3" y="77.5">499R</text>
<text x="218.3" y="76.1">R42</text>
<text x="233.4" y="73.6">VELOCITY_3/7.4F</text>
<text x="29" y="81.4">CS/2.9D</text>
<text x="50" y="80">22R</text>
<text x="50" y="78.6">R14</text>
<text x="144.7" y="83.1">PORT7</text>
<text x="144.7" y="78.3">PORT6</text>
<text x="152.1" y="82">499R</text>
<text x="152.1" y="80.6">R23</text>
<text x="218.3" y="82">499R</text>
<text x="218.3" y="80.6">R43</text>
<text x="233.4" y="78.3">PITCH_4/7.1F</text>
<text x="233.4" y="83.1">VELOCITY_4/7.4F</text>
<text x="41.7" y="88.8">R13</text>
<text x="144.7" y="87.8">PORT8</text>
<text x="152.1" y="86.9">499R</text>
<text x="152.1" y="85.5">R24</text>
<text x="218.3" y="86.7">499R</text>
<text x="218.3" y="85.3">R44</text>
<text x="233.4" y="87.8">PITCH_5/7.2E</text>
<text x="13.8" y="93.9">100nF</text>
<text x="13.8" y="92.5">C21</text>
<text x="20.2" y="93.8">4.7uF</text>
<text x="20.2" y="92.3">C22</text>
<text x="28.7" y="94.1">SCLK/2.9D</text>
<text x="28.8" y="92.5">MOSI/2.9D</text>
<text x="41.7" y="90.2">22R</text>
<text x="47.6" y="95">R15</text>
<text x="144.7" y="92.5">PORT9</text>
<text x="152.1" y="91.6">499R</text>
<text x="152.1" y="90.2">R25</text>
<text x="152.1" y="95">R26</text>
<text x="218.3" y="91.6">499R</text>
<text x="218.3" y="90.2">R45</text>
<text x="218.3" y="95">R46</text>
<text x="233.4" y="92.5">VELOCITY_5/7.5E</text>
<text x="47.6" y="96.3">22R</text>
<text x="51.8" y="97.2">PORT0</text>
<text x="51.8" y="98.8">PORT1</text>
<text x="51.8" y="100.4">PORT2</text>
<text x="51.8" y="101.9">PORT3</text>
<text x="152.1" y="96.3">499R</text>
<text x="152.1" y="101">499R</text>
<text x="152.1" y="99.7">R27</text>
<text x="218.3" y="96.3">499R</text>
<text x="218.3" y="101">499R</text>
<text x="218.3" y="99.7">R47</text>
<text x="233.4" y="97.2">PITCH_6/7.2E</text>
<text x="233.4" y="101.9">VELOCITY_6/7.5E</text>
<text x="23.1" y="103">GND</text>
<text x="51.8" y="106.6">PORT6</text>
<text x="51.8" y="105.1">PORT5</text>
<text x="51.8" y="103.5">PORT4</text>
<text x="152.1" y="105.8">499R</text>
<text x="152.1" y="104.6">R28</text>
<text x="218.3" y="105.8">499R</text>
<text x="218.3" y="104.4">R48</text>
<text x="233.4" y="106.6">PITCH_7/7.2F</text>
<text x="51.8" y="111.4">PORT9</text>
<text x="51.8" y="109.8">PORT8</text>
<text x="51.8" y="108.2">PORT7</text>
<text x="152.1" y="110.5">499R</text>
<text x="152.1" y="109.3">R29</text>
<text x="218.3" y="110.5">499R</text>
<text x="218.3" y="109.1">R49</text>
<text x="233.4" y="111.4">VELOCITY_7/7.5F</text>
<text x="152.1" y="115.2">499R</text>
<text x="152.1" y="120">499R</text>
<text x="152.1" y="114">R30</text>
<text x="152.1" y="118.7">R31</text>
<text x="218.3" y="115.2">499R</text>
<text x="218.3" y="120">499R</text>
<text x="218.3" y="114">R50</text>
<text x="218.3" y="118.6">R51</text>
<text x="233.4" y="116.1">PITCH_8/7.2F</text>
<text x="81.3" y="123.4">GND</text>
<text x="89.5" y="122.3">100nF</text>
<text x="89.5" y="120.8">C56</text>
<text x="152.1" y="124.5">499R</text>
<text x="152.1" y="123.3">R32</text>
<text x="218.3" y="124.7">499R</text>
<text x="218.3" y="123.4">R52</text>
<text x="233.4" y="120.8">VELOCITY_8/7.5F</text>
<text x="233.4" y="125.6">ARP_CV/7.6E</text>
<text x="66.6" y="130.8">-2.5V</text>
<text x="152.1" y="129.2">499R</text>
<text x="152.1" y="128">R33</text>
<text x="218.3" y="129.4">499R</text>
<text x="218.3" y="128.1">R53</text>
<text x="233.4" y="130.3">ARP_CV_AUX/7.6E</text>
<text x="152.1" y="134">499R</text>
<text x="152.1" y="132.7">R34</text>
<text x="152.1" y="137.6">R35</text>
<text x="218.3" y="134">499R</text>
<text x="218.3" y="132.5">R54</text>
<text x="218.3" y="137.3">R55</text>
<text x="233.4" y="135">SEQ_CV/7.6F</text>
<text x="152.1" y="138.9">499R</text>
<text x="218.3" y="138.7">499R</text>
<text x="233.4" y="139.7">SEQ_CV_AUX/7.6F</text>
<text x="16.8" y="146.9">RC0402JR-0722RL</text>
<text x="16.8" y="148.6">RES SMD 22 OHM 5% 1/16W 0402</text>
<text x="49.8" y="146.9">C3216JB1E106M085AC</text>
<text x="49.8" y="148.6">CAP CER 10UF 25V JB 1206</text>
<text x="167" y="146.5">1nF</text>
<text x="167" y="145.1">C31</text>
<text x="171.7" y="146.5">1nF</text>
<text x="171.7" y="145.1">C33</text>
<text x="176.4" y="146.5">1nF</text>
<text x="176.4" y="145.1">C35</text>
<text x="181.1" y="146.5">1nF</text>
<text x="181.1" y="145.1">C37</text>
<text x="185.8" y="146.5">1nF</text>
<text x="185.8" y="145.1">C39</text>
<text x="190.6" y="146.5">1nF</text>
<text x="190.6" y="145.1">C41</text>
<text x="195.3" y="146.5">1nF</text>
<text x="195.3" y="145.1">C43</text>
<text x="200" y="146.5">1nF</text>
<text x="200" y="145.1">C45</text>
<text x="204.7" y="146.5">1nF</text>
<text x="204.7" y="145.1">C47</text>
<text x="209.5" y="145.1">C49</text>
<text x="209.5" y="146.5">1nF</text>
<text x="16.8" y="151.7">RT0402FRD0710KL</text>
<text x="16.8" y="153.3">RES SMD 10K OHM 1% 1/16W 0402</text>
<text x="49.8" y="151.7">C1608X5R1E105K080AC</text>
<text x="49.8" y="153.3">CAP CER 1UF 25V X5R 0603</text>
<text x="16.8" y="156.4">RNCP0805FTD499R</text>
<text x="16.8" y="158">RES 499 OHM 1% 1/4W 0805</text>
<text x="49.8" y="156.4">C1005X7R1E104K050BB</text>
<text x="49.8" y="158">CAP CER 0.1UF 25V X7R 0402</text>
<text x="49.8" y="161.1">C2012X5R1C475K125AC</text>
<text x="207.3" y="158">GND</text>
<text x="49.8" y="162.8">CAP CER 4.7UF 16V X5R 0805</text>
<text x="49.8" y="165.9">C1005C0G1H102J050BA</text>
<text x="49.8" y="167.5">CAP CER 1000PF 50V C0G 0402</text>
</g>
<g font-size="1.3" fill="#808080">
<text x="71.8" y="75.1">AVDDIO</text>
<text x="73" y="76.7">DVDD</text>
<text x="73.2" y="73.5">AVDD</text>
<text x="79.6" y="72.8">14</text>
<text x="79.6" y="74.4">22*2</text>
<text x="79.6" y="76">2</text>
<text x="59.5" y="82.3">10</text>
<text x="59.5" y="83.9">13</text>
<text x="60.2" y="79.1">8</text>
<text x="60.2" y="80.7">5</text>
<text x="63.9" y="79.8">CNVT</text>
<text x="63.9" y="81.4">CS</text>
<text x="63.9" y="83">ADC_EXT_REFDOUT</text>
<text x="67.8" y="81.4">ADC_INT_REF</text>
<text x="74.6" y="79.8">INT</text>
<text x="79.6" y="79.1">7</text>
<text x="79.6" y="80.7">9</text>
<text x="79.6" y="82.3">6</text>
<text x="59.5" y="85.4">12</text>
<text x="59.5" y="87">20</text>
<text x="59.5" y="88.6">19</text>
<text x="63.9" y="84.5">D0N</text>
<text x="63.9" y="86.1">D0P</text>
<text x="63.9" y="87.7">D1N</text>
<text x="63.9" y="89.3">D1P</text>
<text x="59.6" y="90.1">11</text>
<text x="60.2" y="91.7">3</text>
<text x="60.2" y="93.3">4</text>
<text x="63.9" y="90.8">DAC_REF</text>
<text x="63.9" y="92.4">DIN</text>
<text x="63.9" y="94">SCLK</text>
<text x="59.5" y="96.4">16</text>
<text x="59.5" y="98">17</text>
<text x="59.5" y="99.6">18</text>
<text x="59.5" y="101.2">21</text>
<text x="63.9" y="97.1">PORT0</text>
<text x="63.9" y="98.7">PORT1</text>
<text x="63.9" y="100.3">PORT2</text>
<text x="63.9" y="101.9">PORT3</text>
<text x="71.7" y="97.1">PORT10</text>
<text x="71.7" y="100.3">PORT12</text>
<text x="71.7" y="101.9">PORT13</text>
<text x="71.8" y="98.7">PORT11</text>
<text x="79.6" y="96.4">29</text>
<text x="79.6" y="98">30</text>
<text x="79.6" y="99.6">31</text>
<text x="79.6" y="101.2">34</text>
<text x="59.5" y="102.7">23</text>
<text x="59.5" y="104.3">24</text>
<text x="59.5" y="105.9">25</text>
<text x="59.5" y="107.4">26</text>
<text x="63.9" y="103.4">PORT4</text>
<text x="63.9" y="105">PORT5</text>
<text x="63.9" y="106.6">PORT6</text>
<text x="71.7" y="103.4">PORT14</text>
<text x="71.7" y="105">PORT15</text>
<text x="71.7" y="106.6">PORT16</text>
<text x="79.6" y="102.7">35</text>
<text x="79.6" y="104.3">36</text>
<text x="79.6" y="105.9">37</text>
<text x="79.6" y="107.4">38</text>
<text x="59.5" y="109.1">27</text>
<text x="59.5" y="110.6">28</text>
<text x="63.9" y="108.2">PORT7</text>
<text x="63.9" y="109.7">PORT8</text>
<text x="63.9" y="111.3">PORT9</text>
<text x="71.7" y="108.1">PORT17</text>
<text x="71.7" y="109.7">PORT18</text>
<text x="71.7" y="111.3">PORT19</text>
<text x="79.6" y="109.1">39</text>
<text x="79.6" y="110.6">40</text>
<text x="72.2" y="117.6">AGND1</text>
<text x="72.9" y="119.2">DGND</text>
<text x="72.9" y="116">AGND</text>
<text x="79.6" y="115.3">15</text>
<text x="79.6" y="116.9">32</text>
<text x="79.6" y="118.5">1</text>
<text x="70.1" y="125.9" transform="rotate(-90 70.1 125.9)">41*5</text>
<text x="70.8" y="120.4" transform="rotate(-90 70.8 120.4)">EP</text>
</g>
</svg>
